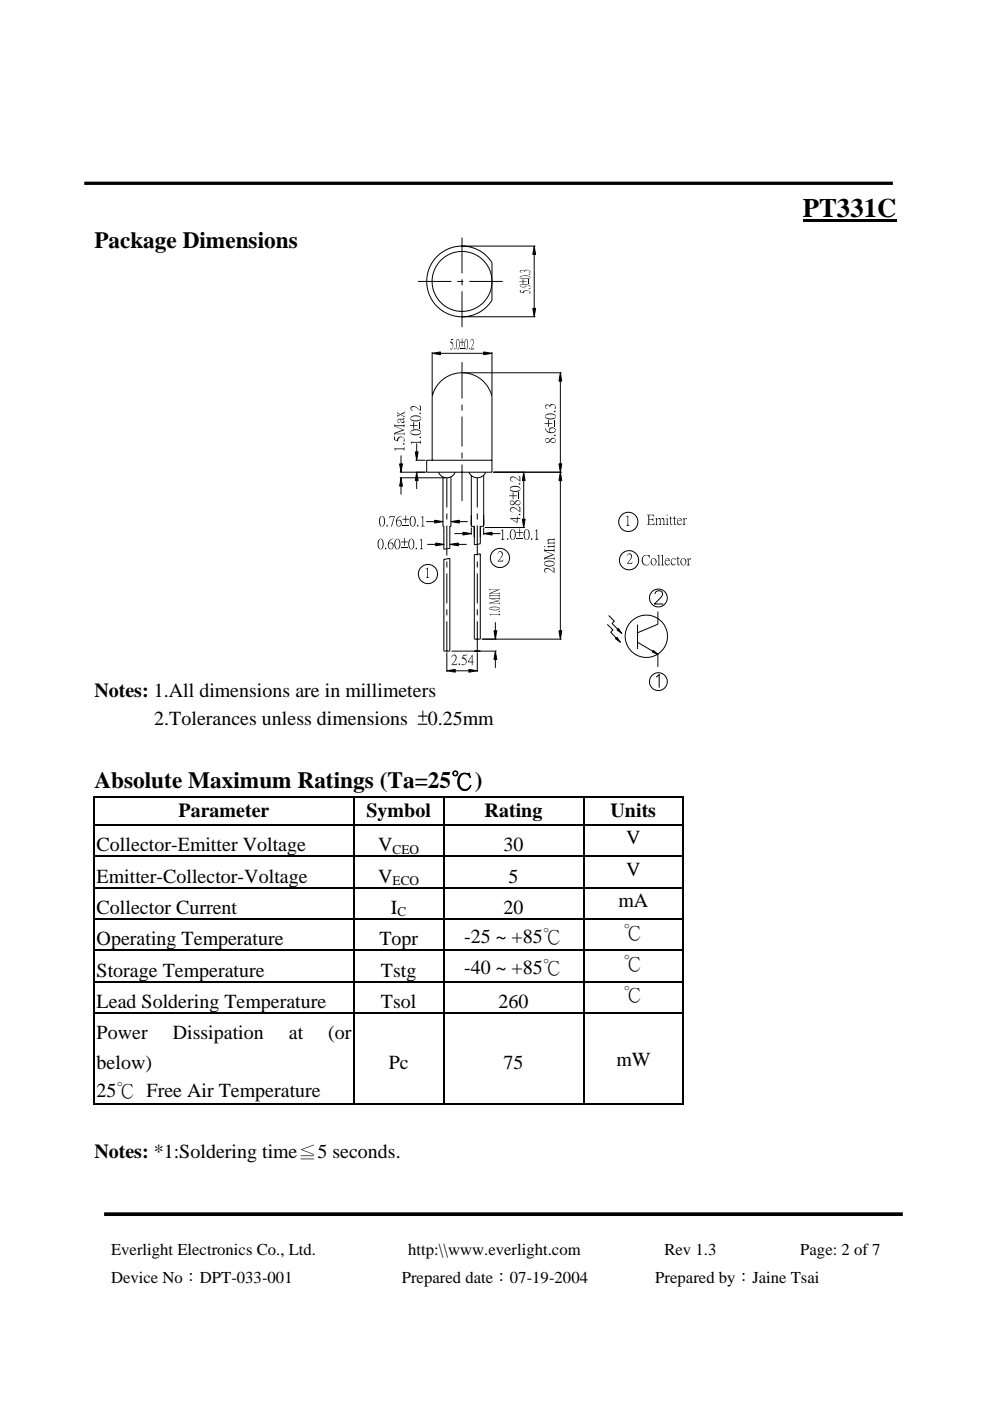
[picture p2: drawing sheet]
<svg xmlns="http://www.w3.org/2000/svg" width="210mm" height="297mm" viewBox="0 0 210 297" stroke-linecap="round" stroke-linejoin="round" font-family="sans-serif">
<path d="M22.1 257.4h169.3" fill="none" stroke="#000" stroke-width=".78" stroke-linecap="butt"/>
<path d="M72.9 48.3h85.2v100.6h-85.2z" fill="#fff"/>
<g fill="none" stroke="#000" stroke-width=".21">
<path d="M88.6 59.7h7.1M92.5 54.6a7.6 7.6 0 0 1 5.1-2.4h.7a7.4 7.4 0 0 1 6 3.5v7.9a7.4 7.4 0 0 1-6 3.6 7.3 7.3 0 0 1-4.5-1.3 7.5 7.5 0 0 1-1.3-11.3zM97 59.7h1.2M98 50.4v7.6M98 59.2v1.3M98.2 52.2h15.3M99.5 59.7h7.1M113.3 52.2l.3 1.8h-.6zM113.3 54v11.4M91.6 74.9l1.8-.3v.6zM91.6 74.7v9.2M93.4 74.9h9.2"/>
<path d="M98 61.8v7.6M98 76.8v7.7M98.2 67.2h15.3M98.2 79h20.9M102.6 74.6l1.7 .3-1.7 .3zM104.3 74.7v9.2M113 65.4h.6l-.3 1.8zM118.8 79l.3 1.8h-.6zM84.7 98.3h.6l-.3 1.8zM85 96.6v1.7M88.1 95.8h.5l-.3 1.8zM88.1 97.6h2.1"/>
<path d="M88.3 94v1.8M91.6 97.6v-13.5a6.4 6.4 0 0 1 6.1-5.1h.5a6.5 6.5 0 0 1 6.1 5.1v16h-13.8v-2.5h13.8M98 85.8v1.3M98 88.3v6.4M98 95.9v1.3M98 98.5v7.7M118.5 98.3h.6l-.3 1.8zM118.8 80.8v17.5M84.8 100.1h5.4M84.8 101.3h9.7M85 101.3l.3 1.8h-.6zM85 103.1v1.8"/>
<path d="M88.3 100.1l.3 1.8h-.5zM88.3 101.9v1.8M90.4 110.6h1.7M90.6 115.4h1.8M92.1 110.3l1.8 .3-1.8 .3zM92.4 115.1l1.7 .3-1.7 .3zM93 100.1a1.93 1.93 0 0 0 1.7 1.2 1.93 1.93 0 0 0 1.8-1.2M93.9 100.1h.1M94.1 118.6l1.3-.2v19.6h-1.3zM94.7 101.3v6.3M94.7 108.9v1.3M94.7 111.4v6.4"/>
<path d="M94.7 119v1.3M95.4 115.4l1.8-.3v.6zM95.6 110.6l1.8-.3v.6zM95.6 101.1v10.5h-.2v4.7l-1.3 .2v-4.9h-.2v-10.5M95.6 100.1h.1M96.4 113.1h1.7M97.2 115.4h1.8M97.4 110.6h1.8M98.1 112.8l1.8 .3-1.8 .3zM99.4 100.1a1.93 1.93 0 0 0 1.8 1.2 1.93 1.93 0 0 0 1.8-1.2M99.9 111.8v1.6M100.6 117.6l1.2-.2v18.1h-1.2z"/>
<path d="M101.2 101.3v6.3M101.2 108.9v1.3M101.2 111.4v6.4M101.2 119v1.3M102.6 100.8v10.8h-.8v3.7l-1.2 .2v-3.9h-.7v-10.8M102.6 113.1l1.7-.3v.6zM102.6 109.2v2.1M102.6 111.8v1.6M102.8 111.8h8.5M104.3 113.1h1.8M104.6 100.1h14.5M110.7 110.1h.6l-.3 1.7z"/>
<path d="M111 100.1l.3 1.8h-.6zM111 101.9v8.2M118.8 100.1l.3 1.8h-.6zM118.8 101.9v31.8M94.7 121.6v6.3M94.7 129.2v1.3M94.7 131.7v6.3M94.7 138.3v4.2M95.7 138h9.6M101.2 121.6v6.3M101.2 129.2v1.3M101.2 131.7v6.3"/>
<path d="M101.2 138.3v4.2M102.1 135.5h17M104.7 133.7h.6l-.3 1.8zM105 138l.3 1.8h-.6zM105 131.9v1.8M105 139.8v1.8M118.5 133.7h.6l-.3 1.8zM128.8 132.4l1.2 1.2-.5 .4 1.2 1.3M129.1 130.5l1.2 1.2-.5 .5 1.2 1.2M130.5 135.4l.3-.3 .7 1.1zM130.8 133.6l.3-.3 .7 1zM135.1 136.2l3.3 1.9"/>
<path d="M135.2 132.4v5.2M138.5 137.9l1 .8-1.2-.4zM138.9 125.9l.2-.5 .9-.1a.69 .69 0 0 1 .4 1l-1.7 1.8h1.9M139.5 129.7v2.7l-4.3 1.8M139.5 138.7v2.7M94.7 142.2l1.8-.3v.6zM96.5 142.2h2.9M99.4 141.9l1.8 .3-1.8 .3zM139.1 143.5l.7-.5v2.8"/>
<circle cx="98" cy="59.7" r="6.3"/>
<circle cx="106" cy="118.3" r="2.04"/>
<circle cx="133.2" cy="110.7" r="2.03"/>
<circle cx="133.4" cy="118.8" r="2.03"/>
<circle cx="90.7" cy="121.7" r="2.03"/>
<circle cx="137" cy="134.9" r="4.5"/>
<circle cx="139.6" cy="126.8" r="1.89"/>
<circle cx="139.6" cy="144.5" r="1.89"/>
</g>
<g fill="#000">
<path d="M113.3 52.2l.3 1.8h-.6zM91.6 74.9l1.8-.3v.6zM102.6 74.6l1.7 .3-1.7 .3zM113 65.4h.6l-.3 1.8zM83.5 95.1l.3 .5zM84.7 98.3h.6l-.3 1.8zM85.6 88.6v.1zM87 93.7l.3 .5zM88.1 95.8h.5l-.3 1.8zM118.8 79l.3 1.8h-.6zM118.5 98.3h.6l-.3 1.8zM85 101.3l.3 1.8h-.6z"/>
<path d="M88.3 100.1l.3 1.8h-.5zM88.9 114.5l.5-.3zM89.2 109.6l.5-.2zM92.1 110.3l1.8 .3-1.8 .3zM92.4 115.1l1.7 .3-1.7 .3zM95.4 115.4l1.8-.3v.6zM95.6 110.6l1.8-.3v.6zM98.1 112.8l1.8 .3-1.8 .3zM102.6 113.1l1.7-.3v.6zM106.2 112.5l.5-.3zM111 100.1l.3 1.8h-.6zM110.7 110.1h.6l-.3 1.7z"/>
<path d="M113.4 112.5l.5-.3zM118.8 100.1l.3 1.8h-.6zM132.7 109.5l.5-.2zM145.4 110h.2zM146.3 118.6l.3-.1zM90.2 120.6l.5-.3zM103.8 130.2l.2 .3zM105 138l.3 1.8h-.6zM104.7 133.7h.6l-.3 1.8zM118.5 133.7h.6l-.3 1.8zM130.8 135.1l.7 1.1-1-.8zM130.8 133.6l.3-.3 .7 1z"/>
<path d="M138.5 137.9l1 .8-1.2-.4zM94.7 142.2l1.8-.3v.6zM99.4 141.9l1.8 .3-1.8 .3z"/>
<path d="M110.1 59.6h.7v-.4h.2v.4l.7 .1h-.7v.4h-.2v-.4z" fill-rule="evenodd"/>
<path d="M110.3 58.7a1.43 1.43 0 0 0 1.7 .3l.4-.2v.1a2.02 2.02 0 0 1-2.2-.1z" fill-rule="evenodd"/>
<path d="M110.3 57.4l.3-.1 .5 .1a1.13 1.13 0 0 1 1.3 0l-.1 .2a.59 .59 0 0 0-.5-.3 .59 .59 0 0 0-.5 .4 .53 .53 0 0 0-.5-.4 .53 .53 0 0 0-.5 .4z" fill-rule="evenodd"/>
<path d="M110.3 58.7l.1-.1a2.09 2.09 0 0 1 2.1 .2l-.1 .1a1.38 1.38 0 0 0-1.7-.3l-.4 .2z" fill-rule="evenodd"/>
<path d="M110.3 57.6l.4 .2-.4-.1z" fill-rule="evenodd"/>
<path d="M112.4 57.4v.4h-.1h-.1z" fill-rule="evenodd"/>
<path d="M112.1 58.1h.4z" fill-rule="evenodd"/>
<path d="M95.5 73.9l.3 .1-.3 .1z" fill-rule="evenodd"/>
<path d="M95.7 71.9l.4-.1-.1 .3h-.3l-.1 .4a1.01 1.01 0 0 1 .2 1.5h-.1a.73 .73 0 0 0 .3-.7 .73 .73 0 0 0-.5-.6z" fill-rule="evenodd"/>
<path d="M96.4 73.8l.1 .1-.1 .2z" fill-rule="evenodd"/>
<path d="M97 71.9h.2a1.43 1.43 0 0 0-.3 1.7l.2 .4-.2 .1a2.38 2.38 0 0 1 .1-2.2z" fill-rule="evenodd"/>
<path d="M97.1 71.9l.2 .1a2.02 2.02 0 0 1-.2 2.1h-.2a1.38 1.38 0 0 0 .4-1.7z" fill-rule="evenodd"/>
<path d="M97.9 71.7l.1 .8h.4v.1h-.4v.8l-.1-.8h-.4v-.1h.4z" fill-rule="evenodd"/>
<path d="M98.7 71.9h.3l-.3 .1-.1 .6v1l.2 .4-.1 .1a2.36 2.36 0 0 1 0-2.2z" fill-rule="evenodd"/>
<path d="M98.8 71.9h.2a1.93 1.93 0 0 1-.2 2.2h-.1a1.38 1.38 0 0 0 .4-1.6z" fill-rule="evenodd"/>
<path d="M99.4 73.8h.2l-.1 .3z" fill-rule="evenodd"/>
<path d="M99.9 72l.2-.1 .2 .1-.4 .1-.1 .4z" fill-rule="evenodd"/>
<path d="M100 72a.46 .46 0 0 1 .4 .7l-.6 1.4 .3-.7a.99 .99 0 0 0-.1-1.4z" fill-rule="evenodd"/>
<path d="M99.8 74.1l.5-.2 .2-.3-.1 .5z" fill-rule="evenodd"/>
<path d="M110.2 61.5l.2 .1v.3l.4 .1a.95 .95 0 0 1 1.5-.1 .77 .77 0 0 0-1.3 .2l-.8-.1z" fill-rule="evenodd"/>
<path d="M110.3 60.4a1.74 1.74 0 0 1 2.2 .5h-.1a1.42 1.42 0 0 0-1.3-.6l-.7 .2-.1 .2z" fill-rule="evenodd"/>
<path d="M110.3 60.6a.9 .9 0 0 0 1.2 0l.1 .2a.91 .91 0 0 1-1.3-.2z" fill-rule="evenodd"/>
<path d="M111.4 60.3l.2 .2v.3z" fill-rule="evenodd"/>
<path d="M112.4 61.8l.1 .2-.2 .2z" fill-rule="evenodd"/>
<path d="M112.1 61.2h.4z" fill-rule="evenodd"/>
<path d="M83.5 92.5l.3 .2v.5l.3 .2a.78 .78 0 0 1 .7-.8 .78 .78 0 0 1 .9 .5 .68 .68 0 0 0-.9-.4 .68 .68 0 0 0-.4 .9l-.8-.3z" fill-rule="evenodd"/>
<path d="M83.5 95.1h2l.2-.3v.7l-.3-.3-1.6 .2z" fill-rule="evenodd"/>
<path d="M83.6 89.9l.2 .5 1.9 .8-2.1-.8z" fill-rule="evenodd"/>
<path d="M83.6 91.8l1.8-.7 .3 .1-1.9 .7-.2 .4z" fill-rule="evenodd"/>
<path d="M83.7 90.1l1.7 .1 .3-.3v.8l-.1-.3h-.2h-1.7z" fill-rule="evenodd"/>
<path d="M83.8 91.9h1.8l.1-.2v.6l-.3-.2h-1.7z" fill-rule="evenodd"/>
<path d="M84.3 88.9v.5l.4 .1-.1 .1a.45 .45 0 0 1-.3-.7z" fill-rule="evenodd"/>
<path d="M84.3 87.9v.6z" fill-rule="evenodd"/>
<path d="M84.3 87.9l.1 .2 .4-.2 .9-.7v.5h-.2l-1.2 .7z" fill-rule="evenodd"/>
<path d="M84.3 87.3l.6 .5-.6-.1z" fill-rule="evenodd"/>
<path d="M84.3 88.9l1.1-.1 .3 .4-.4-.3h-.4l-.1 .2-.2-.2-.2 .1-.1 .2z" fill-rule="evenodd"/>
<path d="M84.9 88.9l.4 .6 .4-.3 .1 .2a.52 .52 0 0 1-.7 .2 .52 .52 0 0 1-.2-.7z" fill-rule="evenodd"/>
<path d="M84.9 87.9l.7 .3 .1-.1v.4z" fill-rule="evenodd"/>
<path d="M85.4 88.8l.2-.2 .2 .2-.3 .1z" fill-rule="evenodd"/>
<path d="M85.7 93l.1 .3-.2 .4z" fill-rule="evenodd"/>
<path d="M85.5 94h.2v.2h-.2z" fill-rule="evenodd"/>
<path d="M86.9 90.1h.7v-.6h.2v.6h.7v.2h-.7v.6h-.2v-.6h-.7z" fill-rule="evenodd"/>
<path d="M87.1 91.4a1.17 1.17 0 0 0 1.7 .6l.4-.3a.95 .95 0 0 1-1.3 .6l-.5-.1a.55 .55 0 0 1-.3-.8z" fill-rule="evenodd"/>
<path d="M87.1 88.5a1.15 1.15 0 0 0 1.7 .6l.4-.4a.95 .95 0 0 1-1.3 .6h-.3a.6 .6 0 0 1-.5-.8z" fill-rule="evenodd"/>
<path d="M87.2 86.2l.1 .7 .4 .2a.53 .53 0 0 1-.6-.2 .53 .53 0 0 1 .1-.7z" fill-rule="evenodd"/>
<path d="M87 93.7h1.9l.3-.3v.8l-.3-.3h-1.5l-.1 .1z" fill-rule="evenodd"/>
<path d="M87.2 91.3a1.72 1.72 0 0 1 2 .1v.5a.98 .98 0 0 0-1.3-.7l-.7 .2-.1 .3z" fill-rule="evenodd"/>
<path d="M87.2 88.3a1.44 1.44 0 0 1 2.1 .4l-.1 .2a.92 .92 0 0 0-1.3-.6l-.7 .2-.1 .2z" fill-rule="evenodd"/>
<path d="M87.2 86.2l.4-.1 .7 .2 .9 .9-.6-.5a.77 .77 0 0 0-.7-.5 .77 .77 0 0 0-.7 .5z" fill-rule="evenodd"/>
<path d="M88.8 85.9l.4 .2v1.1l-.1-.3-.1-.8z" fill-rule="evenodd"/>
<path d="M89 92.6h.2v.2h-.2z" fill-rule="evenodd"/>
<path d="M89 87.5h.2v.2h-.2z" fill-rule="evenodd"/>
<path d="M115.4 89.7h.8v-.7h.2v.7h.7v.1h-.7v.7h-.2v-.7h-.8z" fill-rule="evenodd"/>
<path d="M115.5 90.7a1.37 1.37 0 0 0 2.2 .6v-.1l.1 .3a1.31 1.31 0 0 1-1.4 .3 1.31 1.31 0 0 1-.9-1.1z" fill-rule="evenodd"/>
<path d="M115.6 93.1a.47 .47 0 0 0 .4 .7l.5-.4a.72 .72 0 0 1 .5-.5 .72 .72 0 0 1 .8 .2v.2a.51 .51 0 0 0-.6-.4 .51 .51 0 0 0-.5 .6 .58 .58 0 0 1-.7 .4 .58 .58 0 0 1-.4-.8z" fill-rule="evenodd"/>
<path d="M115.6 88.1a1.17 1.17 0 0 0 1.7 .5l.5-.3a.94 .94 0 0 1-1.4 .6l-.4-.1a.54 .54 0 0 1-.4-.7z" fill-rule="evenodd"/>
<path d="M115.7 85.8h.5l.3 .2a.63 .63 0 0 1 .7-.4 .63 .63 0 0 1 .5 .6 .53 .53 0 0 0-.6-.4 .53 .53 0 0 0-.5 .6 .49 .49 0 0 0-.5-.5 .49 .49 0 0 0-.4 .6l-.1-.3z" fill-rule="evenodd"/>
<path d="M115.7 93l.6-.1 .3 .4-.6-.3-.2 .1-.1 .3z" fill-rule="evenodd"/>
<path d="M115.8 87.9a1.69 1.69 0 0 1 2 .2v.4a1.09 1.09 0 0 0-1.6-.6l-.4 .1-.2 .3z" fill-rule="evenodd"/>
<path d="M115.7 86.3l.4 .4-.4-.2z" fill-rule="evenodd"/>
<path d="M116.4 90.9l.2 .7-.2-.4z" fill-rule="evenodd"/>
<path d="M116.6 90.8a.74 .74 0 0 1 .8-.1 .74 .74 0 0 1 .4 .8 .64 .64 0 0 0-.6-.7 .64 .64 0 0 0-.7 .5l-.1-.4z" fill-rule="evenodd"/>
<path d="M116.7 93.5a.55 .55 0 0 0 .7 .2 .55 .55 0 0 0 .4-.6 .55 .55 0 0 1-.3 .8 .55 .55 0 0 1-.8-.4z" fill-rule="evenodd"/>
<path d="M117.8 86.1v.3l-.1 .3-.1-.1z" fill-rule="evenodd"/>
<path d="M117.5 92.2h.3v.2h-.3z" fill-rule="evenodd"/>
<path d="M117.5 87.1h.3v.2h-.3z" fill-rule="evenodd"/>
<path d="M80.3 114.4l.6-.1a1.06 1.06 0 0 0-.6 1.3l.2 .6 .2 .2a.61 .61 0 0 1-.6-.8v-.8z" fill-rule="evenodd"/>
<path d="M80.7 114.3a.62 .62 0 0 1 .6 .8 .94 .94 0 0 1-.8 1.3 1.12 1.12 0 0 0 .6-1.6l-.1-.3z" fill-rule="evenodd"/>
<path d="M80.6 109.6l.6-.2a.76 .76 0 0 0-.6 1v.6l.2 .4 .2 .2a.61 .61 0 0 1-.6-.8v-.8z" fill-rule="evenodd"/>
<path d="M81 109.5a.61 .61 0 0 1 .6 .8 .95 .95 0 0 1-.8 1.3 1.11 1.11 0 0 0 .6-1.6l-.1-.4z" fill-rule="evenodd"/>
<path d="M81.7 116.2h.2v.2h-.2z" fill-rule="evenodd"/>
<path d="M82 111.3h.2v.3h-.2z" fill-rule="evenodd"/>
<path d="M82.6 109.6h.9h-.6l-.4 .3z" fill-rule="evenodd"/>
<path d="M82.5 115.2l.2-.1h.5z" fill-rule="evenodd"/>
<path d="M82.8 115.1h.4a.75 .75 0 0 1 .2 .9 .75 .75 0 0 1-.8 .4 .53 .53 0 0 0 .7-.3l-.1-.7z" fill-rule="evenodd"/>
<path d="M82.5 114.6l.5-.3 .4-.1a1.14 1.14 0 0 0-.9 1.1l-.1 .6 .5 .5h-.3a1.33 1.33 0 0 1-.1-1.8z" fill-rule="evenodd"/>
<path d="M82.6 109.4h1.1l-.6 2.2h-.2l.6-2h-.9z" fill-rule="evenodd"/>
<path d="M83.9 114.4l.6-.1a1.11 1.11 0 0 0-.6 1.6l.3 .5a.61 .61 0 0 1-.6-.8z" fill-rule="evenodd"/>
<path d="M84.2 114.3a.62 .62 0 0 1 .7 .8 .94 .94 0 0 1-.9 1.3 1.11 1.11 0 0 0 .6-1.6l-.1-.3z" fill-rule="evenodd"/>
<path d="M84.2 110.4l.2-.2 .5 .1z" fill-rule="evenodd"/>
<path d="M84.5 110.3h.4a.74 .74 0 0 1 .3 .9 .74 .74 0 0 1-.9 .4 .64 .64 0 0 0 .7-.6 .64 .64 0 0 0-.5-.7z" fill-rule="evenodd"/>
<path d="M84.3 109.8l.8-.4a1.2 1.2 0 0 0-.9 1.1v.8l.4 .2-.3 .1a1.33 1.33 0 0 1 0-1.8z" fill-rule="evenodd"/>
<path d="M85.7 114.1h.1v.7h.6v.2h-.6v.7h-.1v-.7h-.7v-.2h.7z" fill-rule="evenodd"/>
<path d="M86 109.3h.1v.7h.6v.2h-.6v.7h-.1v-.7h-.7v-.2h.7z" fill-rule="evenodd"/>
<path d="M86.8 114.4l.6-.1a1.15 1.15 0 0 0-.6 1.6l.2 .3 .2 .2a.63 .63 0 0 1-.6-.8v-.8z" fill-rule="evenodd"/>
<path d="M87.2 114.3a.64 .64 0 0 1 .6 .8v.8a.59 .59 0 0 1-.8 .5 1.12 1.12 0 0 0 .6-1.6l-.1-.3z" fill-rule="evenodd"/>
<path d="M87.1 109.6l.6-.2a1.17 1.17 0 0 0-.6 1.7l.4 .5a.63 .63 0 0 1-.6-.8v-.8z" fill-rule="evenodd"/>
<path d="M87.5 109.5a.63 .63 0 0 1 .6 .8l-.1 .9a.52 .52 0 0 1-.7 .4 1.11 1.11 0 0 0 .6-1.6l-.1-.4z" fill-rule="evenodd"/>
<path d="M88.2 116.2h.2v.2h-.2z" fill-rule="evenodd"/>
<path d="M88.5 111.3h.2v.3h-.2z" fill-rule="evenodd"/>
<path d="M89.2 114.5l.2-.3v2l.3 .2h-.7l.3-.3v-1.5z" fill-rule="evenodd"/>
<path d="M89.5 109.6l.2-.2v1.9l.3 .3h-.7l.3-.3v-1.5z" fill-rule="evenodd"/>
<path d="M105.7 117l.3-.2 .4 .2-.7 .1-.2 .4z" fill-rule="evenodd"/>
<path d="M106 117h.4l.2 .6-.2 .5-.9 .9 .5-.6a.78 .78 0 0 0 .4-.7 .78 .78 0 0 0-.4-.7z" fill-rule="evenodd"/>
<path d="M106.4 112.5l.3-.3v2l.3 .2h-.8l.3-.3z" fill-rule="evenodd"/>
<path d="M105.5 119l.9-.1 .3-.3-.1 .5z" fill-rule="evenodd"/>
<path d="M107.5 114.2h.3l-.1 .2h-.2z" fill-rule="evenodd"/>
<path d="M108 105.1h.7v-.7h.2v.7h.7v.1h-.7v.6h-.2v-.6h-.7z" fill-rule="evenodd"/>
<path d="M108.1 109.8l1.5 .9v-1.2h.1v.3h.6v.2h-.6v.8h-.1z" fill-rule="evenodd"/>
<path d="M108.1 109.8h1.5v.9v-.7h-1.2z" fill-rule="evenodd"/>
<path d="M108.2 107.7l.2 .7 .3 .2a.54 .54 0 0 1-.5-.3 .54 .54 0 0 1 0-.6z" fill-rule="evenodd"/>
<path d="M108.1 106.3a.5 .5 0 0 0 .4 .7l.4-.2a.94 .94 0 0 1 1.3-.6l.1 .4a.55 .55 0 0 0-.6-.4 .55 .55 0 0 0-.5 .6 .58 .58 0 0 1-.7 .3 .58 .58 0 0 1-.4-.8z" fill-rule="evenodd"/>
<path d="M108.1 103.4a.95 .95 0 0 0 1.4 .7l.6-.2 .2-.2a.92 .92 0 0 1-1.4 .6l-.2-.1a.59 .59 0 0 1-.6-.8z" fill-rule="evenodd"/>
<path d="M108.2 101.2l.2 .7 .3 .2a.53 .53 0 0 1-.5-.3 .53 .53 0 0 1 0-.6z" fill-rule="evenodd"/>
<path d="M108.2 106.2h.6l.3 .3-.6-.3-.2 .1-.1 .3z" fill-rule="evenodd"/>
<path d="M108.3 103.3a1.68 1.68 0 0 1 2 .1v.5a1.13 1.13 0 0 0-1.7-.6l-.4 .4z" fill-rule="evenodd"/>
<path d="M108.2 107.7l.5-.2 .5 .1 1.1 1-.6-.5a.76 .76 0 0 0-.8-.4 .76 .76 0 0 0-.7 .5z" fill-rule="evenodd"/>
<path d="M108.2 101.2l.5-.2 .5 .1 1 .8 .1 .3-.6-.6a.78 .78 0 0 0-.8-.4 .78 .78 0 0 0-.7 .5z" fill-rule="evenodd"/>
<path d="M108.3 112.4l.2-.2 .4 .1a.83 .83 0 0 0-.6 1l.1 .7 .3 .4a.95 .95 0 0 1-.6-1.3z" fill-rule="evenodd"/>
<path d="M108.7 112.3a.95 .95 0 0 1 .6 1.3l-.1 .5a.55 .55 0 0 1-.7 .3h.2a1.47 1.47 0 0 0 0-2.1z" fill-rule="evenodd"/>
<path d="M109.3 106.7a.55 .55 0 0 0 .6 .3 .55 .55 0 0 0 .4-.7 .56 .56 0 0 1-.3 .8 .56 .56 0 0 1-.7-.4z" fill-rule="evenodd"/>
<path d="M109.9 107.4l.4 .1v1.1l-.1-.2v-.7z" fill-rule="evenodd"/>
<path d="M109.9 100.9l.4 .1v1.2l-.1-.3v-.7z" fill-rule="evenodd"/>
<path d="M110 109h.3v.2h-.3z" fill-rule="evenodd"/>
<path d="M110 102.5h.3v.2h-.3z" fill-rule="evenodd"/>
<path d="M110.1 112.1h.2v.7h.6v.2h-.6v.7h-.2v-.7h-.6v-.2h.6z" fill-rule="evenodd"/>
<path d="M111.3 112.4l.2-.2 .4 .1a.92 .92 0 0 0-.7 1.3l.2 .6 .3 .2a.95 .95 0 0 1-.7-1.3z" fill-rule="evenodd"/>
<path d="M111.7 112.3a.95 .95 0 0 1 .6 1.3l-.1 .5a.54 .54 0 0 1-.7 .3 1.09 1.09 0 0 0 .6-1.6z" fill-rule="evenodd"/>
<path d="M112.6 114.2h.2v.2h-.2z" fill-rule="evenodd"/>
<path d="M113.6 112.5l.3-.3v2l.3 .2h-.8l.3-.3v-1.5z" fill-rule="evenodd"/>
<path d="M115.4 119.3a1.1 1.1 0 0 0 1.6 .6l.4-.2 .1-.2a.94 .94 0 0 1-1.3 .6l-.4-.1a.54 .54 0 0 1-.4-.7z" fill-rule="evenodd"/>
<path d="M115.4 115.8l.2 .1-.1 .1z" fill-rule="evenodd"/>
<path d="M115.5 119.1a1.72 1.72 0 0 1 2.1 .2l-.1 .4a.98 .98 0 0 0-1.3-.6l-.6 .1-.2 .3z" fill-rule="evenodd"/>
<path d="M115.4 116.3l.2 .5 2 .8-2.2-.7z" fill-rule="evenodd"/>
<path d="M115.4 118.2l1.8-.6h.4l-2 .8-.2 .3z" fill-rule="evenodd"/>
<path d="M115.5 116.5l1.7 .1 .4-.3v.8l-.4-.3h-1.7z" fill-rule="evenodd"/>
<path d="M115.6 118.4h1.8l.2-.3v.6l-.4-.2h-1.7z" fill-rule="evenodd"/>
<path d="M116.1 115.8h1.1l.4-.3v.7l-.4-.2h-.7l-.3 .2z" fill-rule="evenodd"/>
<path d="M116.1 115.1h1.2l.3-.3v.6l-.4-.2h-.7l-.3 .2z" fill-rule="evenodd"/>
<path d="M116.1 114.4l1.2-.1 .3-.2v.6l-.4-.3h-.6l-.2 .1-.2 .4z" fill-rule="evenodd"/>
<path d="M116.2 114.7l.3 .4-.3-.2z" fill-rule="evenodd"/>
<path d="M132.9 109.5l.3-.2v1.9l.3 .3h-.7l.3-.3v-1.5z" fill-rule="evenodd"/>
<path d="M133.1 117.5l.2-.2 .5 .2-.7 .1-.2 .4z" fill-rule="evenodd"/>
<path d="M133.3 117.5h.5l.2 .7-.2 .4-.9 .9 .5-.6a.77 .77 0 0 0 .4-.7 .77 .77 0 0 0-.5-.7z" fill-rule="evenodd"/>
<path d="M132.9 119.5l.2-.1h.7l.3-.3-.1 .4z" fill-rule="evenodd"/>
<path d="M136.4 117.9l.4-.2h.6a1.08 1.08 0 0 0-1.1 1.1 1.08 1.08 0 0 0 1.1 1 1.12 1.12 0 0 1-1.3-.5 1.12 1.12 0 0 1 .3-1.4z" fill-rule="evenodd"/>
<path d="M137.2 109.2h1l-.6 .2v.7l.5 .1h-.5v.9l.1 .1h.4l-.9 .1 .3-.3v-1.5l-.1-.2z" fill-rule="evenodd"/>
<path d="M137.1 117.7h.4z" fill-rule="evenodd"/>
<path d="M137.3 117.8l.4-.2v.7z" fill-rule="evenodd"/>
<path d="M137.1 119.8l.7-.3-.4 .3z" fill-rule="evenodd"/>
<path d="M138.1 118.6l.2-.2h.2a.72 .72 0 0 0-.3 .9 .72 .72 0 0 0 .7 .5 .74 .74 0 0 1-.9-.3 .74 .74 0 0 1 .1-.9z" fill-rule="evenodd"/>
<path d="M137.6 110.1h.8l.1-.3v.8l-.1-.3z" fill-rule="evenodd"/>
<path d="M138.3 118.4a.71 .71 0 0 1 .9 .5 .71 .71 0 0 1-.6 .9 .72 .72 0 0 0 .4-.8 .72 .72 0 0 0-.7-.6z" fill-rule="evenodd"/>
<path d="M137.2 109.1h1.5v.5l-.4-.4z" fill-rule="evenodd"/>
<path d="M137.2 111.3l1.2-.1 .4-.4-.1 .5z" fill-rule="evenodd"/>
<path d="M138.9 110l.4-.2v1.3l.2 .2h-.6l.2-.3v-.8z" fill-rule="evenodd"/>
<path d="M139.3 110.1l.2-.2 .2 .1z" fill-rule="evenodd"/>
<path d="M139.5 109.9h.5l.1 1.1 .2 .3h-.6l.2-.3v-.6v-.3z" fill-rule="evenodd"/>
<path d="M139.4 117.8l.4-.2v1.9l.2 .4h-.6l.2-.4v-1.5z" fill-rule="evenodd"/>
<path d="M140 110.1l.3-.2 .1 .1-.3 .2z" fill-rule="evenodd"/>
<path d="M140.3 109.9l.2-.1 .3 .2v1l.3 .3h-.6l.1-.1a1.1 1.1 0 0 0-.1-1.2z" fill-rule="evenodd"/>
<path d="M140.1 117.8l.5-.2v1.9l.2 .4h-.7l.3-.4v-1.5z" fill-rule="evenodd"/>
<path d="M141.4 109.1l.2 .1-.2 .2z" fill-rule="evenodd"/>
<path d="M141.1 118.5l.4-.2 .3 .1a.55 .55 0 0 0-.7 .4l-.1 .1z" fill-rule="evenodd"/>
<path d="M141.1 110l.4-.2v1.2l.3 .3h-.7l.3-.3v-.7z" fill-rule="evenodd"/>
<path d="M141 118.9l.8-.1-.1-.2-.2-.2h.3l.2 .5h-.9l.1 .6 .3 .2-.3 .1-.2-.3z" fill-rule="evenodd"/>
<path d="M141.2 119.8l.6-.1 .3-.3-.4 .4z" fill-rule="evenodd"/>
<path d="M142.2 109.4l.1 .4 .3 .1h-.3v1.2l.2 .1-.3 .1-.1-1.4h-.2z" fill-rule="evenodd"/>
<path d="M142.2 111.3l.5-.2-.4 .3z" fill-rule="evenodd"/>
<path d="M142.4 118.5l.2-.1h.5a.66 .66 0 0 0-.7 .5 .66 .66 0 0 0 .5 .8h-.5l-.1-.2-.1-.4z" fill-rule="evenodd"/>
<path d="M143 109.4l.1 .4 .3 .1h-.3v1.2l.1 .1-.2 .1-.1-1.4h-.2z" fill-rule="evenodd"/>
<path d="M142.8 118.4h.3l.2 .3-.1 .1z" fill-rule="evenodd"/>
<path d="M142.4 119.7h.5l.4-.3-.3 .4-.3 .1z" fill-rule="evenodd"/>
<path d="M143 111.3l.4-.2-.3 .3z" fill-rule="evenodd"/>
<path d="M143.8 118v.4l.3 .1h-.3v1.2h.2l-.3 .1-.1-1.3-.2-.1z" fill-rule="evenodd"/>
<path d="M143.7 110l.4-.2 .2 .1-.5 .1-.3 .3z" fill-rule="evenodd"/>
<path d="M143.7 119.8l.5-.1-.3 .2z" fill-rule="evenodd"/>
<path d="M143.5 110.3h.9l-.1-.3-.3-.1h.3l.3 .5h-1l.1 .5 .4 .3-.3 .1-.2-.4z" fill-rule="evenodd"/>
<path d="M143.8 111.3l.5-.2 .3-.3-.3 .5z" fill-rule="evenodd"/>
<path d="M144.4 118.6l.2-.2h.2a.72 .72 0 0 0-.3 .9 .72 .72 0 0 0 .7 .5 .74 .74 0 0 1-.9-.3 .74 .74 0 0 1 .1-.9z" fill-rule="evenodd"/>
<path d="M144.6 118.4a.71 .71 0 0 1 .9 .5 .71 .71 0 0 1-.6 .9 .72 .72 0 0 0 .4-.8 .72 .72 0 0 0-.7-.6z" fill-rule="evenodd"/>
<path d="M144.7 110l.4-.2v.4l-.2 .1z" fill-rule="evenodd"/>
<path d="M144.9 110.3l.6-.5 .1 .2h-.2l-.3 .4v.6l.3 .3h-.7l.2-.3z" fill-rule="evenodd"/>
<path d="M145.6 118.5l.4-.1v.3l-.2 .1z" fill-rule="evenodd"/>
<path d="M145.8 118.8l.6-.5 .2 .2-.5 .2-.1 .2v.6l.3 .4h-.7l.2-.4z" fill-rule="evenodd"/>
<path d="M90.4 120.6l.3-.3v2l.3 .2h-.7l.3-.3v-1.5z" fill-rule="evenodd"/>
<path d="M95.9 139l.4-.2 .3 .1-.7 .1-.2 .4z" fill-rule="evenodd"/>
<path d="M96.2 138.9h.4l.2 .7-.2 .5-.9 .9 .5-.6a.78 .78 0 0 0 .4-.8 .78 .78 0 0 0-.4-.7z" fill-rule="evenodd"/>
<path d="M98.2 138.8l.8-.1-.2 .3h-.5l-.2 .4a.86 .86 0 0 1 .8 .6 .86 .86 0 0 1-.4 1l-.1-.1a.67 .67 0 0 0 .4-.8 .67 .67 0 0 0-.9-.5z" fill-rule="evenodd"/>
<path d="M100.1 138.8l-.8 1.5h1.2v.1h-.3v.6h-.2v-.6h-.8v-.1z" fill-rule="evenodd"/>
<path d="M100.2 138.8v1.5h-.9h.7v-1.2z" fill-rule="evenodd"/>
<path d="M103.8 128.9v.1a2.11 2.11 0 0 0 2.1 0l.1 .1a1.97 1.97 0 0 1-2.3-.1z" fill-rule="evenodd"/>
<path d="M103.8 130.2h1.9l.3-.2v.5l-.4-.2-1.6 .1z" fill-rule="evenodd"/>
<path d="M103.8 125.8l1.7-.8h.5l-2.2 1z" fill-rule="evenodd"/>
<path d="M103.8 124.8l.3 .2h1.9l-2 .1-.2 .1z" fill-rule="evenodd"/>
<path d="M103.8 128.9a1.93 1.93 0 0 1 2.2 .1v.1a1.38 1.38 0 0 0-1.6-.3l-.6 .2z" fill-rule="evenodd"/>
<path d="M103.8 126.6l.2 .3 2 .5-2.2-.4z" fill-rule="evenodd"/>
<path d="M103.8 127.8l2.2-.4-2 .5-.2 .2z" fill-rule="evenodd"/>
<path d="M103.8 126.1l.3 .2h1.5l.4-.2v.5l-.4-.2h-1.4l-.4 .2z" fill-rule="evenodd"/>
<path d="M103.9 126.8h1.7l.4-.2v.5l-.4-.2h-1.6z" fill-rule="evenodd"/>
<path d="M103.9 128l1.9-.1 .2-.2v.4l-.2-.1z" fill-rule="evenodd"/>
<path d="M104 125.9l1.7-.1 .3-.2v.4l-.2-.1z" fill-rule="evenodd"/>
<path d="M105.6 129.6h.4z" fill-rule="evenodd"/>
<path d="M115.5 120.6l.1 .7 .4 .2a.54 .54 0 0 1-.6-.3 .54 .54 0 0 1 .1-.6z" fill-rule="evenodd"/>
<path d="M115.5 120.6l.4-.2 .5 .1 1.1 1-1.3-.9h-.4l-.3 .5z" fill-rule="evenodd"/>
<path d="M117.1 120.3l.5 .1v1.1l-.2-.2v-.7z" fill-rule="evenodd"/>
<path d="M95.7 141l.2-.2h.7l.4-.2-.2 .4z" fill-rule="evenodd"/>
<path d="M97.3 140.7h.2v.3h-.2z" fill-rule="evenodd"/>
<path d="M97.8 140.9l.7 .1-.3 .1z" fill-rule="evenodd"/>
</g>
<g fill="#000">
<path d="M170.2 46.6h19.8v.5h-19.8zM97.5 73.7h.9v.2h-.9zM112.1 59.2h.1v.9h-.1zM88.9 89.5h.1v1.4h-.1zM117.4 89h.2v1.5h-.2zM85 116.1h1.4v.1h-1.4zM85.3 111.2h1.4v.2h-1.4zM109.5 114.1h1.4v.1h-1.4zM109.9 104.4h.2v1.4h-.2zM19.9 168.9h.2v.3h-.2zM19.9 174.8h.2v.3h-.2zM74.9 168.9h.3v.3h-.3z"/>
<path d="M74.9 174.8h.3v.3h-.3zM94 168.9h.2v.3h-.2zM94 174.8h.2v.3h-.2zM123.6 168.9h.2v.3h-.2zM123.6 174.8h.2v.3h-.2zM144.8 168.9h.2v.3h-.2zM144.8 168.9h.2v.2h-.2zM144.8 174.8h.2v.3h-.2zM19.9 181.4h.2v.3h-.2zM19.9 188.1h.2v.3h-.2zM19.9 194.7h.2v.3h-.2zM74.9 181.4h.3v.3h-.3z"/>
<path d="M74.9 188.1h.3v.3h-.3zM74.9 194.7h.3v.3h-.3zM94 181.4h.2v.3h-.2zM94 188.1h.2v.3h-.2zM94 194.7h.2v.3h-.2zM123.6 181.4h.2v.3h-.2zM123.6 188.1h.2v.3h-.2zM123.6 194.7h.2v.3h-.2zM144.8 181.4h.2v.3h-.2zM144.8 188.1h.2v.3h-.2zM144.8 194.7h.2v.3h-.2zM19.9 201.4h.2v.3h-.2z"/>
<path d="M19.9 208h.2v.3h-.2zM19.9 214.7h.2v.2h-.2zM74.9 201.4h.3v.3h-.3zM74.9 208h.3v.3h-.3zM74.9 214.7h.3v.2h-.3zM94 201.4h.2v.3h-.2zM94 208h.2v.3h-.2zM94 214.7h.2v.2h-.2zM123.6 201.4h.2v.3h-.2zM123.6 208h.2v.3h-.2zM123.6 214.7h.2v.2h-.2zM144.8 201.4h.2v.3h-.2z"/>
<path d="M144.8 208h.2v.3h-.2zM144.8 214.7h.2v.2h-.2zM144.8 234h.2v.3h-.2z"/>
</g>
<g fill="none" stroke="#000" stroke-width=".25">
<path d="M19.9 169h55M20 169.2v5.6M20 175.1v6.3M20.1 174.9h54.8M75 169.2v5.6M75 175.1v6.3M75.2 169h18.8M75.2 174.9h18.8M94.1 169.2v5.6M94.1 175.1v6.3M94.2 169h29.4M94.2 174.9h29.4"/>
<path d="M123.7 169.2v5.6M123.7 175.1v6.3M123.8 169h21M123.8 174.9h21M144.9 169.2v5.6M144.9 175.1v6.3M20 181.7v6.4M20 188.4v6.3M20 195v6.4M20.1 181.6h54.8M20.1 188.2h54.8M20.1 194.9h54.8"/>
<path d="M75 181.7v6.4M75 188.4v6.3M75 195v6.4M75.2 181.6h18.8M75.2 188.2h18.8M75.2 194.9h18.8M94.1 181.7v6.4M94.1 188.4v6.3M94.1 195v6.4M94.2 181.6h29.4M94.2 188.2h29.4M94.2 194.9h29.4"/>
<path d="M123.7 181.7v6.4M123.7 188.4v6.3M123.7 195v6.4M123.8 181.6h21M123.8 188.2h21M123.8 194.9h21M144.9 181.7v6.4M144.9 188.4v6.3M144.9 195v6.4M20 201.7v6.3M20 208.3v6.4M20 214.9v19.4"/>
<path d="M20.1 201.5h54.8M20.1 208.2h54.8M20.1 214.8h54.8M75 201.7v6.3M75 208.3v6.4M75 214.9v19.4M75.2 201.5h18.8M75.2 208.2h18.8M75.2 214.8h18.8M94.1 201.7v6.3M94.1 208.3v6.4M94.1 214.9v19.4"/>
<path d="M94.2 201.5h29.4M94.2 208.2h29.4M94.2 214.8h29.4M123.7 201.7v6.3M123.7 208.3v6.4M123.7 214.9v19.4M123.8 201.5h21M123.8 208.2h21M123.8 214.8h21M144.9 201.7v6.3M144.9 208.3v6.4M144.9 214.9v19.4"/>
<path d="M19.9 234.1h55M75.2 234.1h18.8M94.2 234.1h29.4M123.8 234.1h21"/>
</g>
<path d="M17.9 38.9h171.4" fill="none" stroke="#000" stroke-width=".7" stroke-linecap="butt"/>
<text font-size="5.7" x="170.2" y="46">PT331C</text>
<g font-size="4.9">
<text x="20" y="52.5">Package Dimensions</text>
<text x="20" y="167.2">Absolute Maximum Ratings (Ta=25℃)</text>
</g>
<g font-size="4.2">
<text x="20" y="147.8">Notes: 1.All dimensions are in millimeters</text>
<text x="32.7" y="153.7">2.Tolerances unless dimensions ±0.25mm</text>
<text x="37.8" y="173.2">Parameter</text>
<text x="77.7" y="173.2">Symbol</text>
<text x="102.8" y="173.2">Rating</text>
<text x="129.5" y="173.2">Units</text>
<text x="132.8" y="179">V</text>
<text x="20.5" y="180.5">Collector-Emitter Voltage</text>
<text x="80.2" y="180.5">V</text>
<text x="106.8" y="180.5">30</text>
<text x="132.8" y="185.7">V</text>
<text x="20.5" y="187.1">Emitter-Collector-Voltage</text>
<text x="80.2" y="187.1">V</text>
<text x="107.8" y="187.1">5</text>
<text x="20.5" y="193.8">Collector Current</text>
<text x="82.9" y="193.8">I</text>
<text x="106.8" y="193.8">20</text>
<text x="131.1" y="192.3">mA</text>
<text x="20.5" y="200.4">Operating Temperature</text>
<text x="80.4" y="200.4">Topr</text>
<text x="98.4" y="199.9">-25 ~ +85℃</text>
<text x="132.2" y="199">℃</text>
<text x="20.5" y="207.1">Storage Temperature</text>
<text x="80.8" y="207.1">Tstg</text>
<text x="98.4" y="206.5">-40 ~ +85℃</text>
<text x="132.2" y="205.7">℃</text>
<text x="20.5" y="213.7">Lead Soldering Temperature</text>
<text x="80.8" y="213.7">Tsol</text>
<text x="105.7" y="213.7">260</text>
<text x="132.2" y="212.3">℃</text>
<text x="20.5" y="220.3">Power</text>
<text x="36.6" y="220.3">Dissipation</text>
<text x="61.2" y="220.3">at</text>
<text x="69.6" y="220.3">(or</text>
<text x="20.5" y="226.7">below)</text>
<text x="82.4" y="226.7">Pc</text>
<text x="106.8" y="226.7">75</text>
<text x="130.7" y="226">mW</text>
<text x="20.5" y="232.5">25℃ Free Air Temperature</text>
<text x="20" y="245.5">Notes: *1:Soldering time≦5 seconds.</text>
</g>
<g font-size="3.5">
<text x="23.6" y="266">Everlight Electronics Co., Ltd.</text>
<text x="86.6" y="266">http:\\www.everlight.com</text>
<text x="140.9" y="266">Rev 1.3</text>
<text x="169.7" y="266">Page: 2 of 7</text>
<text x="23.6" y="272">Device No：DPT-033-001</text>
<text x="85.2" y="272">Prepared date：07-19-2004</text>
<text x="138.9" y="272">Prepared by：Jaine Tsai</text>
</g>
<g font-size="2.8">
<text x="83.2" y="181">CEO</text>
<text x="83.2" y="187.6">ECO</text>
<text x="84.3" y="194.3">C</text>
</g>
</svg>
